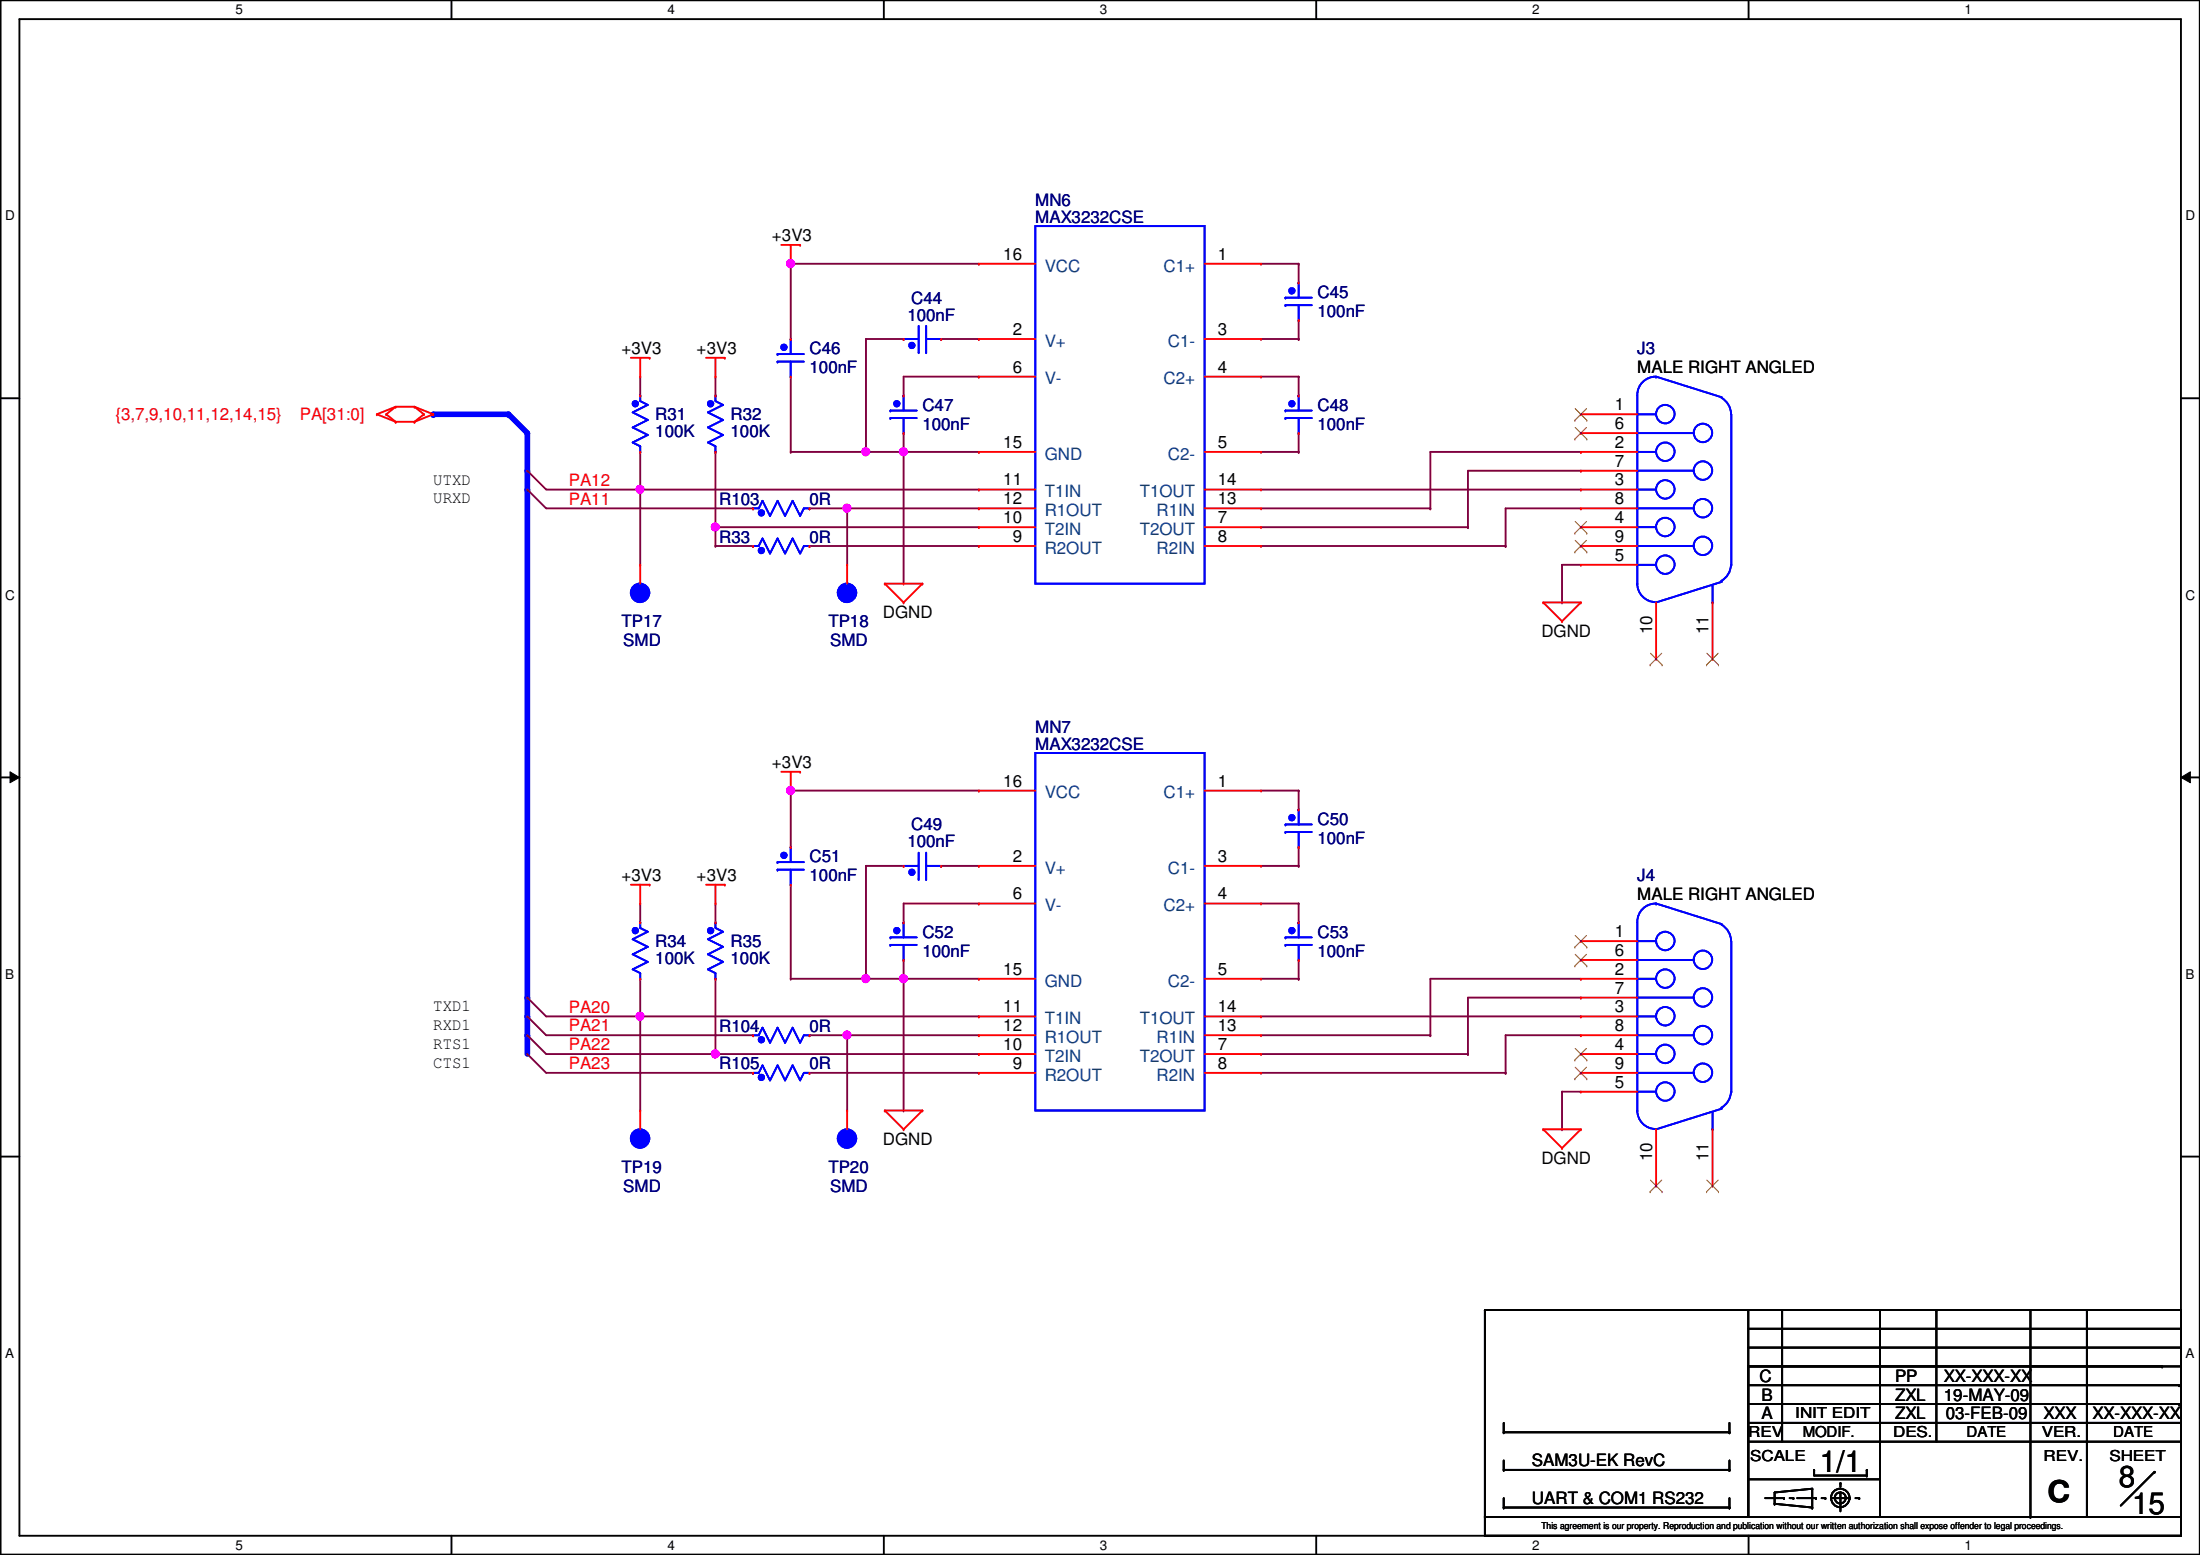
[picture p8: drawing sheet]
<svg xmlns="http://www.w3.org/2000/svg" width="297mm" height="210mm" viewBox="0 0 297 210" stroke-linecap="round" stroke-linejoin="round" font-family="sans-serif">
<path d="M.1 0h296.9v209.8h-296.9zM2.6 2.6h291.9v204.7h-291.9z" fill="none" stroke="#000" stroke-width=".25"/>
<g fill="#fff">
<path d="M31.8 .3h1v2h-1z"/>
<path d="M31.8 207.6h1v1.9h-1z"/>
</g>
<path d="M61 0v2.6M61 207.3v2.5" fill="none" stroke="#000" stroke-width=".25"/>
<g fill="#fff">
<path d="M90.1 .3h1v2h-1z"/>
<path d="M90.1 207.6h1v1.9h-1z"/>
</g>
<path d="M119.3 0v2.6M119.3 207.3v2.5" fill="none" stroke="#000" stroke-width=".25"/>
<g fill="#fff">
<path d="M148.5 .3h1v2h-1z"/>
<path d="M148.5 207.6h1v1.9h-1z"/>
</g>
<path d="M177.7 0v2.6M177.7 207.3v2.5" fill="none" stroke="#000" stroke-width=".25"/>
<g fill="#fff">
<path d="M206.9 .3h1v2h-1z"/>
<path d="M206.9 207.6h1v1.9h-1z"/>
</g>
<path d="M236.1 0v2.6M236.1 207.3v2.5" fill="none" stroke="#000" stroke-width=".25"/>
<g fill="#fff">
<path d="M265.3 .3h.9v2h-.9z"/>
<path d="M265.3 207.6h.9v1.9h-.9z"/>
<path d="M.7 28.2h1.3v1.9h-1.3z"/>
<path d="M295.1 28.2h1.3v1.9h-1.3z"/>
<path d="M.7 79.3h1.3v2h-1.3z"/>
<path d="M295.1 79.3h1.3v2h-1.3z"/>
</g>
<path d="M.1 53.8h2.5M294.5 53.8h2.5" fill="none" stroke="#000" stroke-width=".25"/>
<g fill="#fff">
<path d="M.7 130.5h1.2v2h-1.2z"/>
<path d="M295.1 130.5h1.2v2h-1.2z"/>
</g>
<path d="M.1 104.9h2.5M294.5 104.9h2.5" fill="none" stroke="#000" stroke-width=".25"/>
<path d="M1.4 104.2l1.2 .7-1.2 .8zM294.5 104.9l1.2-.7v1.5z" fill="#000"/>
<path d="M1.4 104.2l1.2 .7-1.2 .8zM294.5 104.9l1.2-.7v1.5z" fill="none" stroke="#000" stroke-width=".14"/>
<g fill="#fff">
<path d="M.7 181.7h1.2v2h-1.2z"/>
<path d="M295.1 181.7h1.2v2h-1.2z"/>
</g>
<path d="M.1 156.1h2.5M294.5 156.1h2.5" fill="none" stroke="#000" stroke-width=".25"/>
<path d="M73.7 142.3h22.9M96.6 142.3h.1" fill="none" stroke="#7f003f" stroke-width=".25"/>
<circle cx="96.6" cy="142.3" r=".49" fill="#f0f"/>
<circle cx="96.6" cy="142.3" r=".49" fill="none" stroke="#f0f" stroke-width=".25"/>
<g fill="none" stroke="#7f003f" stroke-width=".25">
<path d="M170.3 45.8h5M175.3 45.8h.1M175.3 53.4h.1M175.3 50.8v2.6M170.3 61h5M170.3 71.2h27.9M175.3 61h.1M198.2 71.2h.1M203.3 73.7h.1M203.3 68.6v5.1M106.8 114.3h.1M106.8 106.7v7.6"/>
<path d="M175.3 109.3h.1M175.3 106.7v2.6M73.7 139.7h28M101.7 139.7h.1M122 124.5h.1M122 122v2.5M170.3 144.8h33M203.3 144.8h.1"/>
</g>
<circle cx="106.7" cy="106.7" r=".49" fill="#f0f"/>
<circle cx="106.7" cy="106.7" r=".49" fill="none" stroke="#f0f" stroke-width=".25"/>
<path d="M73.7 66.1h12.7M86.4 66.1h.1" fill="none" stroke="#7f003f" stroke-width=".25"/>
<circle cx="86.4" cy="66.1" r=".49" fill="#f0f"/>
<circle cx="86.4" cy="66.1" r=".49" fill="none" stroke="#f0f" stroke-width=".25"/>
<path d="M170.3 106.7h5M175.3 106.7h.1M73.7 137.2h12.7M86.4 137.2h.1M170.3 137.2h43.1M193.1 132.1h20.3M203.3 139.7h10.1M213.4 137.2h.1M213.4 139.7h.1M213.4 132.1h.1" fill="none" stroke="#7f003f" stroke-width=".25"/>
<circle cx="86.4" cy="137.2" r=".49" fill="#f0f"/>
<circle cx="86.4" cy="137.2" r=".49" fill="none" stroke="#f0f" stroke-width=".25"/>
<path d="M106.8 35.6h25.4M132.2 35.6h.1M122 53.4h.1M122 50.8v2.6M170.3 66.1h43.1M198.2 71.2h.1M198.2 63.5v7.7M213.4 66.1h.1M193.1 139.7h.1M193.1 132.1v7.6" fill="none" stroke="#7f003f" stroke-width=".25"/>
<circle cx="106.7" cy="35.6" r=".49" fill="#f0f"/>
<circle cx="106.7" cy="35.6" r=".49" fill="none" stroke="#f0f" stroke-width=".25"/>
<g fill="none" stroke="#7f003f" stroke-width=".25">
<path d="M106.8 35.6v10.2M170.3 35.6h5M175.3 38.1h.1M175.3 35.6h.1M175.3 35.6v2.5M86.4 53.4h.1M86.4 50.8v2.6M96.6 53.4h.1M96.6 50.8v2.6M106.8 45.8h.1M122 50.8h10.2M132.2 50.8h.1"/>
<path d="M170.3 50.8h5M175.3 50.8h.1M175.3 45.8h.1M175.3 43.2v2.6M175.3 58.5v2.5M96.6 71.2h.1M96.6 73.7h5.1M96.6 61v10.2M96.6 71.2h35.6M101.7 73.7h.1M109.3 73.7h22.9M122 61h10.2"/>
<path d="M132.2 61h.1M132.2 73.7h.1M170.3 73.7h33M170.3 68.6h22.8M175.3 61h.1M193.1 68.6h.1M198.2 63.5h15.2M203.3 73.7h.1M203.3 68.6h10.1M213.4 63.5h.1M213.4 61h.1M213.4 68.6h.1"/>
<path d="M213.4 61h-20.3v7.6M106.8 106.7h25.4M106.8 119.4v12.7M132.2 106.7h.1M170.3 116.9h5M175.3 116.9h.1M175.3 114.3v2.6M106.8 132.1h.1M122 122h10.2M122 132.1h10.2M132.2 132.1h.1M132.2 122h.1"/>
<path d="M170.3 139.7h22.8M170.3 122h5M170.3 132.1h5M175.3 124.5h.1M175.3 132.1h.1M175.3 122h.1M175.3 122v2.5M175.3 129.6v2.5M193.1 139.7h.1M203.3 139.7v5.1M213.4 134.7h.1M213.4 134.7h-15.2v7.6"/>
<path d="M170.3 142.3h27.9M198.2 142.3h.1M203.3 144.8h.1"/>
</g>
<circle cx="96.6" cy="71.1" r=".49" fill="#f0f"/>
<circle cx="96.6" cy="71.1" r=".49" fill="none" stroke="#f0f" stroke-width=".25"/>
<g fill="none" stroke="#7f003f" stroke-width=".25">
<path d="M86.4 66.1h.1M86.4 61v5.1M86.4 66.1h45.8M96.6 73.7h.1M96.6 71.2v2.5M132.2 66.1h.1M86.4 124.5h.1M86.4 137.2h.1M86.4 122v2.5M86.4 132.1v5.1M86.4 137.2h45.8M96.6 124.5h.1"/>
<path d="M96.6 122v2.5M96.6 132.1v10.2M132.2 137.2h.1M96.6 142.3h.1M96.6 142.3h35.6M132.2 142.3h.1"/>
</g>
<path d="M71.2 139.7v2.6" fill="none" stroke="#00f" stroke-width=".76"/>
<circle cx="71.2" cy="139.7" r=".38" fill="#00f"/>
<path d="M68.7 55.9l2.5 2.6" fill="none" stroke="#00f" stroke-width=".76"/>
<circle cx="68.7" cy="55.9" r=".38" fill="#00f"/>
<path d="M58.5 55.9h10.2" fill="none" stroke="#00f" stroke-width=".76"/>
<circle cx="58.5" cy="55.9" r=".38" fill="#00f"/>
<path d="M71.2 137.2v2.5" fill="none" stroke="#00f" stroke-width=".76"/>
<circle cx="71.2" cy="137.2" r=".38" fill="#00f"/>
<path d="M71.2 134.7v2.5" fill="none" stroke="#00f" stroke-width=".76"/>
<circle cx="71.2" cy="134.7" r=".38" fill="#00f"/>
<path d="M71.2 66.1v68.6" fill="none" stroke="#00f" stroke-width=".76"/>
<circle cx="71.2" cy="66.1" r=".38" fill="#00f"/>
<path d="M71.2 63.5v2.6" fill="none" stroke="#00f" stroke-width=".76"/>
<circle cx="71.2" cy="63.5" r=".38" fill="#00f"/>
<path d="M71.2 58.5v5" fill="none" stroke="#00f" stroke-width=".76"/>
<circle cx="71.2" cy="58.5" r=".38" fill="#00f"/>
<path d="M116.9 45.8h.1M116.9 45.8h5.1M127.1 45.8h5.1M132.2 45.8h.1M86.4 66.1h.1M86.4 66.1v10.1M109.3 68.6h5.1M114.4 68.6h.1M127.1 116.9h5.1M132.2 116.9h.1M86.4 137.2h.1M86.4 137.2v12.7" fill="none" stroke="#7f003f" stroke-width=".25"/>
<circle cx="114.4" cy="68.6" r=".49" fill="#f0f"/>
<circle cx="114.4" cy="68.6" r=".49" fill="none" stroke="#f0f" stroke-width=".25"/>
<path d="M73.7 68.6h28M101.7 68.6h.1M109.3 139.7h5.1M114.4 139.7h.1" fill="none" stroke="#7f003f" stroke-width=".25"/>
<circle cx="114.4" cy="139.7" r=".49" fill="#f0f"/>
<circle cx="114.4" cy="139.7" r=".49" fill="none" stroke="#f0f" stroke-width=".25"/>
<g fill="none" stroke="#7f003f" stroke-width=".25">
<path d="M116.9 45.8v15.2M114.4 68.6h.1M114.4 68.6v7.6M114.4 68.6h17.8M116.9 61h.1M116.9 61h5.1M122 61h.1M122 78.8h.1M122 61v17.8M132.2 68.6h.1M116.9 116.9v15.2M114.4 139.7h.1"/>
<path d="M114.4 139.7v10.2M114.4 139.7h17.8M116.9 132.1h.1M132.2 139.7h.1M73.7 144.8h28M101.7 144.8h.1M109.3 144.8h22.9M132.2 144.8h.1"/>
</g>
<circle cx="116.9" cy="61" r=".49" fill="#f0f"/>
<circle cx="116.9" cy="61" r=".49" fill="none" stroke="#f0f" stroke-width=".25"/>
<path d="M122 58.5v2.5M122 61h.1" fill="none" stroke="#7f003f" stroke-width=".25"/>
<circle cx="122" cy="61" r=".49" fill="#f0f"/>
<circle cx="122" cy="61" r=".49" fill="none" stroke="#f0f" stroke-width=".25"/>
<path d="M106.8 61h10.1M116.9 61h.1M106.8 132.1h10.1M116.9 132.1h.1" fill="none" stroke="#7f003f" stroke-width=".25"/>
<circle cx="116.9" cy="132.1" r=".49" fill="#f0f"/>
<circle cx="116.9" cy="132.1" r=".49" fill="none" stroke="#f0f" stroke-width=".25"/>
<path d="M116.9 116.9h.1M116.9 116.9h5.1M122 132.1v17.8M122 149.9h.1" fill="none" stroke="#7f003f" stroke-width=".25"/>
<circle cx="122" cy="132.1" r=".49" fill="#f0f"/>
<circle cx="122" cy="132.1" r=".49" fill="none" stroke="#f0f" stroke-width=".25"/>
<g fill="none" stroke="#7f003f" stroke-width=".25">
<path d="M106.8 50.8v10.2M71.2 66.1h.1M71.2 63.5h.1M71.2 66.1l2.5 2.5M71.2 63.5l2.5 2.6M106.8 61h.1M210.9 76.2h.1M210.9 76.2h2.5M210.9 76.2v5.1M210.9 81.3h.1M71.2 139.7h.1M71.2 137.2h.1"/>
<path d="M71.2 134.7h.1M71.2 139.7l2.5 2.6M71.2 137.2l2.5 2.5M71.2 134.7l2.5 2.5M116.9 132.1h5.1M122 132.1h.1M122 129.6v2.5M71.2 142.3h.1M71.2 142.3l2.5 2.5M210.9 147.4h.1M210.9 152.4h.1M210.9 147.4v5"/>
<path d="M210.9 147.4h2.5"/>
</g>
<g fill="none" stroke="#f00" stroke-width=".25">
<path d="M105.5 33.1h2.5M106.8 35.6h.1M106.8 33.1v2.5M108 33.1h.1M50.9 55.9h.1M50.9 55.9l2.5 1M52.2 55.9h.1M52.2 55.9l1.2 1M53.4 56.9h.1M53.4 54.9h.1M53.4 56.9h2.6M53.4 54.9h2.6"/>
<path d="M53.4 54.9l-2.5 1M53.4 54.9l-1.2 1M56 54.9h.1M56 56.9h.1M56 54.9l2.5 1M56 54.9l1.2 1M57.2 55.9h.1M57.2 55.9l-1.2 1M58.5 55.9h.1M58.5 55.9l-2.5 1M85.2 48.3h2.5M86.4 50.8h.1"/>
<path d="M86.4 48.3v2.5M87.7 48.3h.1M95.3 48.3h2.6M96.6 50.8h.1M96.6 48.3v2.5M97.9 48.3h.1M213.4 55.9h.1M213.4 58.5h.1M213.4 55.9h7.7M213.4 58.5h7.7M119.5 78.8h.1M119.5 78.8h5"/>
<path d="M119.5 78.8l2.5 2.5M124.5 78.8h.1M124.5 78.8l-2.5 2.5M213.4 76.2h.1M213.4 71.2h.1M213.4 66.1h.1M213.4 61h.1M213.4 73.7h.1M213.4 68.6h.1M213.4 63.5h.1M213.4 76.2h7.7M213.4 71.2h7.7"/>
<path d="M213.4 66.1h7.7M213.4 61h7.7M213.4 73.7h7.7M213.4 68.6h7.7M213.4 63.5h7.7M122 81.3h.1M208.4 81.3h.1M208.4 81.3h5M208.4 81.3l2.5 2.6M210.9 83.9h.1M213.4 81.3h.1M213.4 81.3l-2.5 2.6"/>
<path d="M223.6 88.9h.1M223.6 81.3v7.6M231.2 88.9h.1M231.2 81.3v7.6M85.2 119.4h2.5M86.4 119.4v2.6M87.7 119.4h.1M95.3 119.4h2.6M96.6 119.4v2.6M97.9 119.4h.1M105.5 104.2h2.5M106.8 106.7h.1"/>
<path d="M106.8 104.2v2.5M108 104.2h.1M86.4 122h.1M96.6 122h.1M119.5 149.9h.1M119.5 149.9h5M119.5 149.9l2.5 2.5M122 152.4h.1M124.5 149.9h.1M124.5 149.9l-2.5 2.5M208.4 152.4h.1M208.4 152.4h5"/>
<path d="M208.4 152.4l2.5 2.6M210.9 155h.1M213.4 152.4h.1M213.4 152.4l-2.5 2.6"/>
</g>
<g fill="none" stroke="#000" stroke-width=".25">
<path d="M200.5 176.8h.1M200.5 176.8h35.5M200.5 176.8v28M236 176.8h58.5v28h-58.5zM236 179.4h58.5M240.6 176.8h.1M240.6 176.8v17.8M253.8 176.8h.1M253.8 176.8v28M261.4 176.8h.1M261.4 176.8v17.8M274.1 176.8v28"/>
<path d="M281.8 176.8h.1M281.8 176.8v28M294.5 179.4h.1M203 198.4h.1M203 193.3h.1M203 192.1v1.2M203 197.1v1.3M203 198.4h30.5M203 193.3h30.5M233.5 198.4h.1M233.5 193.3h.1M233.5 192.1v1.2"/>
<path d="M233.5 197.1v1.3M236 184.4h58.5v20.4h-58.5zM236 189.5h58.2M236 187h58.2M236 184.4h55.9M236 181.9h58.5M236 194.6h58.5M236 199.7h17.8M236 192.1h58.5M244.9 198.4h.1M244.9 198.4v.8h7.1M252 199.2h.1"/>
<path d="M252 198.4h.1M252 198.4v.8M253.8 199.7h.1M290.9 198.7h.1M290.9 198.7l-4.6 4.5M291.9 184.4h.1M294.2 189.5h.1M294.2 187h.1M294.5 181.9h.1M294.5 194.6h.1M294.5 192.1h.1M200.5 204.8h94v2.5h-94z"/>
<path d="M200.5 204.8h.1M203 203.5h.1M203 203.5h30.5M203 202.2v1.3M233.5 203.5h.1M233.5 202.2v1.3M238.3 202.2h2.6M239.6 203h.1M239.6 203l5.1 .5M240.9 202.2h.1M241.6 202.2h.5M242.1 202.2h.1"/>
<path d="M242.7 202.2h2.5M244.7 201h.1M244.7 203.5h.1M244.7 201l-5.1 .5v1.5M244.7 201v2.5M245.2 202.2h.1M246 202.2h.5M246.5 202.2h.1M247.2 202.2h2.6M248.5 200.2h.1M248.5 201.5h.1M248.5 200.2v.5"/>
<path d="M248.5 201.5v2.5M249.8 202.2h.1M250.5 202.2h.5M251 202.2h.1M274.1 204.8h.1"/>
<circle cx="248.5" cy="202.2" r=".75"/>
<circle cx="248.5" cy="202.2" r="1.25"/>
</g>
<g fill="none" stroke="#00f" stroke-width=".25">
<path d="M96.6 53.4h.1M96.6 53.4v.7l1 .6-2 1 2 1-2 1 2 1-2 1 1 .5v.8M221.1 58.5h.1M221.1 55.9h.1M221.1 58.5h7.6M221.1 55.9h2.5M223.6 50.8h.1M223.6 50.8a2.48 2.48 0 0 0-2.5 2.6v25.4M223.6 50.8l8.9 2.8M232.4 53.7a2.56 2.56 0 0 1 1.3 2.2M233.8 55.9v20.3M96.6 61h.1"/>
<path d="M221.1 78.8a2.5 2.5 0 0 0 2.5 2.5M221.1 63.5h.1M221.1 68.6h.1M221.1 73.7h.1M221.1 61h.1M221.1 66.1h.1M221.1 71.2h.1M221.1 76.2h.1M221.1 78.8h.1M221.1 63.5h7.6M221.1 68.6h7.6M221.1 73.7h7.6"/>
<path d="M221.1 61h2.5M221.1 66.1h2.5M221.1 71.2h2.5M221.1 76.2h2.5M231.2 79v2.3M232.5 78.5l-8.9 2.8M233.7 76.2a2.57 2.57 0 0 1-1.3 2.2M233.8 76.2h.1M223.6 81.3h.1M231.2 81.3h.1"/>
<circle cx="224.8" cy="55.9" r="1.25"/>
<circle cx="229.9" cy="58.4" r="1.25"/>
<circle cx="224.8" cy="71.1" r="1.25"/>
<circle cx="224.8" cy="61" r="1.25"/>
<circle cx="224.8" cy="66.1" r="1.25"/>
<circle cx="224.8" cy="76.2" r="1.25"/>
<circle cx="229.9" cy="73.7" r="1.25"/>
<circle cx="229.9" cy="63.5" r="1.25"/>
<circle cx="229.9" cy="68.6" r="1.25"/>
</g>
<g fill="none" stroke="#7f3f00" stroke-width=".14">
<path d="M212.6 56.7h.1M212.6 59.3h.1M212.7 55.2l1.5 1.5M212.7 57.7l1.5 1.6M214.2 55.2l-1.6 1.5M214.2 57.7l-1.6 1.6M214.2 56.7h.1M214.2 59.3h.1M212.6 72h.1M212.6 74.5h.1M212.7 70.4l1.5 1.6M212.7 72.9l1.5 1.6"/>
<path d="M214.2 70.4l-1.6 1.6M214.2 72.9l-1.6 1.6M214.2 72h.1M214.2 74.5h.1M222.8 89.7h.1M222.8 88.2l1.6 1.5M224.4 88.2l-1.6 1.5M224.4 89.7h.1M230.4 89.7h.1M230.5 88.2l1.5 1.5M232 88.2l-1.6 1.5M232 89.7h.1"/>
</g>
<circle cx="95.9" cy="54.5" r=".37" fill="#00f"/>
<g fill="none" stroke="#00f" stroke-width=".25">
<path d="M96.6 53.4h.1M96.6 53.4v.7l1 .6-2 1 2 1-2 1 2 1-2 1 1 .5v.8M96.6 61h.1"/>
<circle cx="95.9" cy="54.5" r=".37"/>
</g>
<circle cx="95.9" cy="54.5" r=".37" fill="#00f"/>
<g fill="none" stroke="#00f" stroke-width=".25">
<path d="M86.4 53.4h.1M86.4 53.4v.7l1.1 .6-2.1 1 2.1 1-2.1 1 2.1 1-2.1 1 1 .5v.8M86.4 61h.1"/>
<circle cx="95.9" cy="54.5" r=".37"/>
</g>
<path d="M96.6 53.4h.1M96.6 61h.1" fill="none" stroke="#f00" stroke-width=".25"/>
<circle cx="85.8" cy="54.5" r=".37" fill="#00f"/>
<g fill="none" stroke="#00f" stroke-width=".25">
<path d="M86.4 53.4h.1M86.4 53.4v.7l1.1 .6-2.1 1 2.1 1-2.1 1 2.1 1-2.1 1 1 .5v.8M86.4 61h.1"/>
<circle cx="85.8" cy="54.5" r=".37"/>
</g>
<circle cx="85.8" cy="54.5" r=".37" fill="#00f"/>
<g fill="none" stroke="#00f" stroke-width=".25">
<path d="M173.6 56.4h.1M173.6 55.4h.1M173.6 56.4h3.5M173.6 55.4h3.5M175.3 53.4h.1M175.3 58.5h.1M175.3 53.4v2M175.3 56.4v2.1"/>
<circle cx="85.8" cy="54.5" r=".37"/>
</g>
<path d="M86.4 53.4h.1M86.4 61h.1" fill="none" stroke="#f00" stroke-width=".25"/>
<circle cx="174.4" cy="54.5" r=".37" fill="#00f"/>
<g fill="none" stroke="#00f" stroke-width=".25">
<path d="M173.6 56.4h.1M173.6 55.4h.1M173.6 56.4h3.5M173.6 55.4h3.5M175.3 53.4h.1M175.3 58.5h.1M175.3 53.4v2M175.3 56.4v2.1"/>
<circle cx="174.4" cy="54.5" r=".37"/>
</g>
<circle cx="174.4" cy="54.5" r=".37" fill="#00f"/>
<g fill="none" stroke="#00f" stroke-width=".25">
<path d="M122 45.8h.1M122 45.8h2M124 47.5h.1M124 44v3.5M125 47.5h.1M125 44v3.5M125 45.8h2.1M127.1 45.8h.1"/>
<circle cx="174.4" cy="54.5" r=".37"/>
</g>
<path d="M175.3 53.4h.1M175.3 58.5h.1" fill="none" stroke="#f00" stroke-width=".25"/>
<circle cx="123.1" cy="46.6" r=".37" fill="#00f"/>
<g fill="none" stroke="#00f" stroke-width=".25">
<path d="M122 45.8h.1M122 45.8h2M124 47.5h.1M124 44v3.5M125 47.5h.1M125 44v3.5M125 45.8h2.1M127.1 45.8h.1"/>
<circle cx="123.1" cy="46.6" r=".37"/>
</g>
<circle cx="123.1" cy="46.6" r=".37" fill="#00f"/>
<g fill="none" stroke="#00f" stroke-width=".25">
<path d="M175.3 38.1h.1M175.3 38.1v2.1M173.6 41.2h.1M173.6 40.2h.1M173.6 41.2h3.5M173.6 40.2h3.5M175.3 43.2h.1M175.3 41.2v2"/>
<circle cx="123.1" cy="46.6" r=".37"/>
</g>
<path d="M122 45.8h.1M127.1 45.8h.1" fill="none" stroke="#f00" stroke-width=".25"/>
<circle cx="174.4" cy="39.3" r=".37" fill="#00f"/>
<g fill="none" stroke="#00f" stroke-width=".25">
<path d="M175.3 38.1h.1M175.3 38.1v2.1M173.6 41.2h.1M173.6 40.2h.1M173.6 41.2h3.5M173.6 40.2h3.5M175.3 43.2h.1M175.3 41.2v2"/>
<circle cx="174.4" cy="39.3" r=".37"/>
</g>
<circle cx="174.4" cy="39.3" r=".37" fill="#00f"/>
<g fill="none" stroke="#00f" stroke-width=".25">
<path d="M101.7 68.6h.1M101.7 68.6h.7l.6-1 1 2 1-2 1 2 1-2 1 2 .5-1h.8M109.3 68.6h.1"/>
<circle cx="174.4" cy="39.3" r=".37"/>
</g>
<path d="M175.3 38.1h.1M175.3 43.2h.1" fill="none" stroke="#f00" stroke-width=".25"/>
<circle cx="102.8" cy="69.2" r=".37" fill="#00f"/>
<g fill="none" stroke="#00f" stroke-width=".25">
<path d="M101.7 68.6h.1M101.7 68.6h.7l.6-1 1 2 1-2 1 2 1-2 1 2 .5-1h.8M109.3 68.6h.1"/>
<circle cx="102.8" cy="69.2" r=".37"/>
</g>
<circle cx="102.8" cy="69.2" r=".37" fill="#00f"/>
<g fill="none" stroke="#00f" stroke-width=".25">
<path d="M120.2 127.6h.1M120.2 126.5h.1M120.2 127.6h3.6M120.2 126.5h3.6M122 124.5h.1M122 129.6h.1M122 124.5v2M122 127.6v2"/>
<circle cx="102.8" cy="69.2" r=".37"/>
</g>
<path d="M101.7 68.6h.1M109.3 68.6h.1" fill="none" stroke="#f00" stroke-width=".25"/>
<circle cx="121.1" cy="125.6" r=".37" fill="#00f"/>
<g fill="none" stroke="#00f" stroke-width=".25">
<path d="M120.2 127.6h.1M120.2 126.5h.1M120.2 127.6h3.6M120.2 126.5h3.6M122 124.5h.1M122 129.6h.1M122 124.5v2M122 127.6v2"/>
<circle cx="121.1" cy="125.6" r=".37"/>
</g>
<circle cx="121.1" cy="125.6" r=".37" fill="#00f"/>
<circle cx="121.1" cy="125.6" r=".37" fill="none" stroke="#00f" stroke-width=".25"/>
<path d="M122 124.5h.1M122 129.6h.1" fill="none" stroke="#f00" stroke-width=".25"/>
<circle cx="114.4" cy="80" r="1.25" fill="#00f"/>
<circle cx="114.4" cy="80" r="1.25" fill="none" stroke="#00f" stroke-width=".25"/>
<circle cx="114.4" cy="80" r="1.25" fill="#00f"/>
<g fill="none" stroke="#00f" stroke-width=".25">
<path d="M139.8 101.6h22.8v48.3h-22.8zM173.6 112.3h.1M173.6 111.3h.1M173.6 112.3h3.5M173.6 111.3h3.5M175.3 109.3h.1M175.3 114.3h.1M175.3 109.3v2M175.3 112.3v2"/>
<circle cx="114.4" cy="80" r="1.25"/>
</g>
<g fill="none" stroke="#f00" stroke-width=".25">
<path d="M114.4 76.2h.1M114.4 76.2v2.6M132.2 116.9h.1M132.2 106.7h.1M132.2 116.9h7.6M132.2 106.7h7.6M162.6 116.9h7.7M162.6 106.7h7.7M170.3 106.7h.1M170.3 116.9h.1M132.2 137.2h.1M132.2 139.7h.1"/>
<path d="M132.2 122h.1M132.2 132.1h.1M132.2 137.2h7.6M132.2 139.7h7.6M132.2 122h7.6M132.2 132.1h7.6M162.6 137.2h7.7M162.6 139.7h7.7M162.6 122h7.7M162.6 132.1h7.7M170.3 137.2h.1M170.3 139.7h.1"/>
<path d="M170.3 122h.1M170.3 132.1h.1M132.2 142.3h.1M132.2 144.8h.1M132.2 142.3h7.6M132.2 144.8h7.6M162.6 142.3h7.7M162.6 144.8h7.7M170.3 142.3h.1M170.3 144.8h.1"/>
</g>
<circle cx="174.4" cy="110.4" r=".37" fill="#00f"/>
<g fill="none" stroke="#00f" stroke-width=".25">
<path d="M173.6 112.3h.1M173.6 111.3h.1M173.6 112.3h3.5M173.6 111.3h3.5M175.3 109.3h.1M175.3 114.3h.1M175.3 109.3v2M175.3 112.3v2"/>
<circle cx="174.4" cy="110.4" r=".37"/>
</g>
<circle cx="174.4" cy="110.4" r=".37" fill="#00f"/>
<circle cx="174.4" cy="110.4" r=".37" fill="none" stroke="#00f" stroke-width=".25"/>
<path d="M175.3 109.3h.1M175.3 114.3h.1" fill="none" stroke="#f00" stroke-width=".25"/>
<circle cx="86.4" cy="153.7" r="1.25" fill="#00f"/>
<circle cx="86.4" cy="153.7" r="1.25" fill="none" stroke="#00f" stroke-width=".25"/>
<circle cx="86.4" cy="153.7" r="1.25" fill="#00f"/>
<g fill="none" stroke="#00f" stroke-width=".25">
<path d="M86.4 132.1h.1M86.4 124.5h.1M86.4 124.5v.8l1.1 .5-2.1 1 2.1 1-2.1 1 2.1 1-2.1 1.1 1 .5v.7"/>
<circle cx="86.4" cy="153.7" r="1.25"/>
</g>
<path d="M86.4 149.9h.1M86.4 149.9v2.5" fill="none" stroke="#f00" stroke-width=".25"/>
<circle cx="85.8" cy="125.6" r=".37" fill="#00f"/>
<g fill="none" stroke="#00f" stroke-width=".25">
<path d="M86.4 132.1h.1M86.4 124.5h.1M86.4 124.5v.8l1.1 .5-2.1 1 2.1 1-2.1 1 2.1 1-2.1 1.1 1 .5v.7"/>
<circle cx="85.8" cy="125.6" r=".37"/>
</g>
<circle cx="85.8" cy="125.6" r=".37" fill="#00f"/>
<g fill="none" stroke="#00f" stroke-width=".25">
<path d="M105 48.8h.1M105 47.8h.1M105 48.8h3.5M105 47.8h3.5M106.8 45.8h.1M106.8 50.8h.1M106.8 45.8v2M106.8 48.8v2"/>
<circle cx="85.8" cy="125.6" r=".37"/>
</g>
<path d="M86.4 124.5h.1M86.4 132.1h.1" fill="none" stroke="#f00" stroke-width=".25"/>
<circle cx="105.8" cy="46.9" r=".37" fill="#00f"/>
<g fill="none" stroke="#00f" stroke-width=".25">
<path d="M105 48.8h.1M105 47.8h.1M105 48.8h3.5M105 47.8h3.5M106.8 45.8h.1M106.8 50.8h.1M106.8 45.8v2M106.8 48.8v2"/>
<circle cx="105.8" cy="46.9" r=".37"/>
</g>
<circle cx="105.8" cy="46.9" r=".37" fill="#00f"/>
<g fill="none" stroke="#00f" stroke-width=".25">
<path d="M120.2 56.4h.1M120.2 55.4h.1M120.2 56.4h3.6M120.2 55.4h3.6M122 53.4h.1M122 58.5h.1M122 53.4v2M122 56.4v2.1"/>
<circle cx="105.8" cy="46.9" r=".37"/>
</g>
<path d="M106.8 45.8h.1M106.8 50.8h.1" fill="none" stroke="#f00" stroke-width=".25"/>
<circle cx="121.1" cy="54.5" r=".37" fill="#00f"/>
<g fill="none" stroke="#00f" stroke-width=".25">
<path d="M120.2 56.4h.1M120.2 55.4h.1M120.2 56.4h3.6M120.2 55.4h3.6M122 53.4h.1M122 58.5h.1M122 53.4v2M122 56.4v2.1"/>
<circle cx="121.1" cy="54.5" r=".37"/>
</g>
<circle cx="121.1" cy="54.5" r=".37" fill="#00f"/>
<g fill="none" stroke="#00f" stroke-width=".25">
<path d="M101.7 144.8h.1M101.7 144.8h.7l.6-1 1 2 1-2 1 2 1-2 1 2 .5-1h.8M109.3 144.8h.1"/>
<circle cx="121.1" cy="54.5" r=".37"/>
</g>
<path d="M122 53.4h.1M122 58.5h.1" fill="none" stroke="#f00" stroke-width=".25"/>
<circle cx="102.8" cy="145.4" r=".37" fill="#00f"/>
<g fill="none" stroke="#00f" stroke-width=".25">
<path d="M101.7 144.8h.1M101.7 144.8h.7l.6-1 1 2 1-2 1 2 1-2 1 2 .5-1h.8M109.3 144.8h.1"/>
<circle cx="102.8" cy="145.4" r=".37"/>
</g>
<circle cx="102.8" cy="145.4" r=".37" fill="#00f"/>
<circle cx="102.8" cy="145.4" r=".37" fill="none" stroke="#00f" stroke-width=".25"/>
<path d="M101.7 144.8h.1M109.3 144.8h.1" fill="none" stroke="#f00" stroke-width=".25"/>
<circle cx="114.4" cy="153.7" r="1.25" fill="#00f"/>
<circle cx="114.4" cy="153.7" r="1.25" fill="none" stroke="#00f" stroke-width=".25"/>
<circle cx="114.4" cy="153.7" r="1.25" fill="#00f"/>
<g fill="none" stroke="#00f" stroke-width=".25">
<path d="M105 117.4h.1M105 116.4h.1M105 117.4h3.5M105 116.4h3.5M106.8 114.3h.1M106.8 119.4h.1M106.8 114.3v2.1M106.8 117.4v2"/>
<circle cx="114.4" cy="153.7" r="1.25"/>
</g>
<path d="M114.4 149.9h.1M114.4 149.9v2.5" fill="none" stroke="#f00" stroke-width=".25"/>
<circle cx="105.8" cy="115.5" r=".37" fill="#00f"/>
<g fill="none" stroke="#00f" stroke-width=".25">
<path d="M105 117.4h.1M105 116.4h.1M105 117.4h3.5M105 116.4h3.5M106.8 114.3h.1M106.8 119.4h.1M106.8 114.3v2.1M106.8 117.4v2"/>
<circle cx="105.8" cy="115.5" r=".37"/>
</g>
<circle cx="105.8" cy="115.5" r=".37" fill="#00f"/>
<g fill="none" stroke="#00f" stroke-width=".25">
<path d="M173.6 127.6h.1M173.6 126.5h.1M173.6 127.6h3.5M173.6 126.5h3.5M175.3 124.5h.1M175.3 129.6h.1M175.3 124.5v2M175.3 127.6v2"/>
<circle cx="105.8" cy="115.5" r=".37"/>
</g>
<path d="M106.8 114.3h.1M106.8 119.4h.1" fill="none" stroke="#f00" stroke-width=".25"/>
<circle cx="174.4" cy="125.6" r=".37" fill="#00f"/>
<g fill="none" stroke="#00f" stroke-width=".25">
<path d="M173.6 127.6h.1M173.6 126.5h.1M173.6 127.6h3.5M173.6 126.5h3.5M175.3 124.5h.1M175.3 129.6h.1M175.3 124.5v2M175.3 127.6v2"/>
<circle cx="174.4" cy="125.6" r=".37"/>
</g>
<circle cx="174.4" cy="125.6" r=".37" fill="#00f"/>
<g fill="none" stroke="#00f" stroke-width=".25">
<path d="M101.7 73.7h.1M101.7 73.7h.7l.6-1 1 2 1-2 1 2 1-2 1 2 .5-1h.8M109.3 73.7h.1"/>
<circle cx="174.4" cy="125.6" r=".37"/>
</g>
<path d="M175.3 124.5h.1M175.3 129.6h.1" fill="none" stroke="#f00" stroke-width=".25"/>
<circle cx="102.8" cy="74.3" r=".37" fill="#00f"/>
<g fill="none" stroke="#00f" stroke-width=".25">
<path d="M101.7 73.7h.1M101.7 73.7h.7l.6-1 1 2 1-2 1 2 1-2 1 2 .5-1h.8M109.3 73.7h.1"/>
<circle cx="102.8" cy="74.3" r=".37"/>
</g>
<circle cx="102.8" cy="74.3" r=".37" fill="#00f"/>
<g fill="none" stroke="#00f" stroke-width=".25">
<path d="M96.6 132.1h.1M96.6 124.5h.1M96.6 124.5v.8l1 .5-2 1 2 1-2 1 2 1-2 1.1 1 .5v.7"/>
<circle cx="102.8" cy="74.3" r=".37"/>
</g>
<path d="M101.7 73.7h.1M109.3 73.7h.1" fill="none" stroke="#f00" stroke-width=".25"/>
<circle cx="95.9" cy="125.6" r=".37" fill="#00f"/>
<g fill="none" stroke="#00f" stroke-width=".25">
<path d="M96.6 132.1h.1M96.6 124.5h.1M96.6 124.5v.8l1 .5-2 1 2 1-2 1 2 1-2 1.1 1 .5v.7"/>
<circle cx="95.9" cy="125.6" r=".37"/>
</g>
<circle cx="95.9" cy="125.6" r=".37" fill="#00f"/>
<g fill="none" stroke="#00f" stroke-width=".25">
<path d="M122 116.9h.1M122 116.9h2M124 118.7h.1M124 115.1v3.6M125 118.7h.1M125 115.1v3.6M125 116.9h2.1M127.1 116.9h.1M221.1 129.6h.1M221.1 134.7h.1M221.1 139.7h.1M221.1 127h.1"/>
<path d="M221.1 132.1h.1M221.1 137.2h.1M221.1 129.6h7.6M221.1 134.7h7.6M221.1 139.7h7.6M221.1 127h2.5M221.1 132.1h2.5M221.1 137.2h2.5M223.6 122h.1M223.6 122a2.48 2.48 0 0 0-2.5 2.5v25.4M223.6 122l8.9 2.8M232.4 124.8a2.56 2.56 0 0 1 1.3 2.2"/>
<path d="M233.8 127v20.4M221.1 149.9a2.5 2.5 0 0 0 2.5 2.5M221.1 144.8h.1M221.1 142.3h.1M221.1 147.4h.1M221.1 149.9h.1M221.1 144.8h7.6M221.1 142.3h2.5M221.1 147.4h2.5M223.6 152.4h.1M231.2 152.4h.1M231.2 150.2v2.2"/>
<path d="M232.5 149.6l-8.9 2.8M233.7 147.4a2.57 2.57 0 0 1-1.3 2.1M233.8 147.4h.1"/>
<circle cx="95.9" cy="125.6" r=".37"/>
<circle cx="224.8" cy="132.1" r="1.25"/>
<circle cx="224.8" cy="127" r="1.25"/>
<circle cx="224.8" cy="137.2" r="1.25"/>
<circle cx="229.9" cy="129.6" r="1.25"/>
<circle cx="229.9" cy="134.6" r="1.25"/>
<circle cx="229.9" cy="139.7" r="1.25"/>
<circle cx="224.8" cy="147.3" r="1.25"/>
<circle cx="224.8" cy="142.3" r="1.25"/>
<circle cx="229.9" cy="144.8" r="1.25"/>
</g>
<g fill="none" stroke="#f00" stroke-width=".25">
<path d="M96.6 124.5h.1M96.6 132.1h.1M213.4 137.2h.1M213.4 132.1h.1M213.4 127h.1M213.4 139.7h.1M213.4 134.7h.1M213.4 129.6h.1M213.4 137.2h7.7M213.4 132.1h7.7M213.4 127h7.7M213.4 139.7h7.7"/>
<path d="M213.4 134.7h7.7M213.4 129.6h7.7M213.4 147.4h.1M213.4 142.3h.1M213.4 144.8h.1M213.4 147.4h7.7M213.4 142.3h7.7M213.4 144.8h7.7M223.6 152.4v7.7M231.2 152.4v7.7M223.6 160.1h.1M231.2 160.1h.1"/>
</g>
<g fill="none" stroke="#7f3f00" stroke-width=".14">
<path d="M212.6 127.8h.1M212.6 130.4h.1M212.7 126.3l1.5 1.5M212.7 128.8l1.5 1.6M214.2 126.3l-1.6 1.5M214.2 128.8l-1.6 1.6M214.2 127.8h.1M214.2 130.4h.1M212.6 143.1h.1M212.6 145.6h.1M212.7 141.5l1.5 1.6M212.7 144.1l1.5 1.5"/>
<path d="M214.2 141.5l-1.6 1.6M214.2 144.1l-1.6 1.5M214.2 143.1h.1M214.2 145.6h.1M222.8 159.3l1.6 1.6M224.4 159.3l-1.6 1.6M230.5 159.3l1.5 1.6M232 159.3l-1.6 1.6M222.8 160.9h.1M224.4 160.9h.1M230.4 160.9h.1M232 160.9h.1"/>
</g>
<circle cx="123.1" cy="117.7" r=".37" fill="#00f"/>
<g fill="none" stroke="#00f" stroke-width=".25">
<path d="M122 116.9h.1M122 116.9h2M124 118.7h.1M124 115.1v3.6M125 118.7h.1M125 115.1v3.6M125 116.9h2.1M127.1 116.9h.1"/>
<circle cx="123.1" cy="117.7" r=".37"/>
</g>
<circle cx="123.1" cy="117.7" r=".37" fill="#00f"/>
<g fill="none" stroke="#00f" stroke-width=".25">
<path d="M101.7 139.7h.1M101.7 139.7h.7l.6-1 1 2.1 1-2.1 1 2.1 1-2.1 1 2.1 .5-1.1h.8M109.3 139.7h.1"/>
<circle cx="123.1" cy="117.7" r=".37"/>
</g>
<path d="M122 116.9h.1M127.1 116.9h.1" fill="none" stroke="#f00" stroke-width=".25"/>
<circle cx="102.8" cy="140.4" r=".37" fill="#00f"/>
<g fill="none" stroke="#00f" stroke-width=".25">
<path d="M101.7 139.7h.1M101.7 139.7h.7l.6-1 1 2.1 1-2.1 1 2.1 1-2.1 1 2.1 .5-1.1h.8M109.3 139.7h.1"/>
<circle cx="102.8" cy="140.4" r=".37"/>
</g>
<circle cx="102.8" cy="140.4" r=".37" fill="#00f"/>
<g fill="none" stroke="#00f" stroke-width=".25">
<path d="M139.8 30.5h22.8v48.3h-22.8z"/>
<circle cx="102.8" cy="140.4" r=".37"/>
</g>
<g fill="none" stroke="#f00" stroke-width=".25">
<path d="M132.2 35.6h.1M132.2 35.6h7.6M162.6 35.6h7.7M170.3 35.6h.1M132.2 45.8h.1M132.2 50.8h.1M132.2 45.8h7.6M132.2 50.8h7.6M162.6 45.8h7.7M162.6 50.8h7.7M170.3 45.8h.1M170.3 50.8h.1"/>
<path d="M132.2 66.1h.1M132.2 71.2h.1M132.2 68.6h.1M132.2 73.7h.1M132.2 61h.1M132.2 66.1h7.6M132.2 71.2h7.6M132.2 68.6h7.6M132.2 73.7h7.6M132.2 61h7.6M162.6 66.1h7.7M162.6 71.2h7.7"/>
<path d="M162.6 68.6h7.7M162.6 73.7h7.7M162.6 61h7.7M170.3 66.1h.1M170.3 71.2h.1M170.3 68.6h.1M170.3 73.7h.1M170.3 61h.1M101.7 139.7h.1M109.3 139.7h.1"/>
</g>
<circle cx="86.4" cy="80" r="1.25" fill="#00f"/>
<circle cx="86.4" cy="80" r="1.25" fill="none" stroke="#00f" stroke-width=".25"/>
<circle cx="86.4" cy="80" r="1.25" fill="#00f"/>
<circle cx="86.4" cy="80" r="1.25" fill="none" stroke="#00f" stroke-width=".25"/>
<path d="M86.4 76.2h.1M86.4 76.2v2.6" fill="none" stroke="#f00" stroke-width=".25"/>
<circle cx="96.6" cy="142.3" r=".49" fill="#f0f"/>
<circle cx="96.6" cy="142.3" r=".49" fill="none" stroke="#f0f" stroke-width=".25"/>
<circle cx="106.7" cy="106.7" r=".49" fill="#f0f"/>
<circle cx="106.7" cy="106.7" r=".49" fill="none" stroke="#f0f" stroke-width=".25"/>
<circle cx="86.4" cy="66.1" r=".49" fill="#f0f"/>
<circle cx="86.4" cy="66.1" r=".49" fill="none" stroke="#f0f" stroke-width=".25"/>
<circle cx="86.4" cy="137.2" r=".49" fill="#f0f"/>
<circle cx="86.4" cy="137.2" r=".49" fill="none" stroke="#f0f" stroke-width=".25"/>
<circle cx="106.7" cy="35.6" r=".49" fill="#f0f"/>
<circle cx="106.7" cy="35.6" r=".49" fill="none" stroke="#f0f" stroke-width=".25"/>
<circle cx="96.6" cy="71.1" r=".49" fill="#f0f"/>
<circle cx="96.6" cy="71.1" r=".49" fill="none" stroke="#f0f" stroke-width=".25"/>
<circle cx="114.4" cy="68.6" r=".49" fill="#f0f"/>
<circle cx="114.4" cy="68.6" r=".49" fill="none" stroke="#f0f" stroke-width=".25"/>
<circle cx="114.4" cy="139.7" r=".49" fill="#f0f"/>
<circle cx="114.4" cy="139.7" r=".49" fill="none" stroke="#f0f" stroke-width=".25"/>
<circle cx="116.9" cy="61" r=".49" fill="#f0f"/>
<circle cx="116.9" cy="61" r=".49" fill="none" stroke="#f0f" stroke-width=".25"/>
<circle cx="122" cy="61" r=".49" fill="#f0f"/>
<circle cx="122" cy="61" r=".49" fill="none" stroke="#f0f" stroke-width=".25"/>
<circle cx="116.9" cy="132.1" r=".49" fill="#f0f"/>
<circle cx="116.9" cy="132.1" r=".49" fill="none" stroke="#f0f" stroke-width=".25"/>
<circle cx="122" cy="132.1" r=".49" fill="#f0f"/>
<circle cx="122" cy="132.1" r=".49" fill="none" stroke="#f0f" stroke-width=".25"/>
<g font-size="4.1">
<text x="245.7" y="198.8">1/1</text>
<text x="276.4" y="202.7">C</text>
<text x="286.1" y="200.8">8</text>
<text x="287.9" y="204.3">15</text>
</g>
<g font-size="2.3" fill="#00007f">
<text x="139.8" y="27.8">MN6</text>
<text x="139.8" y="30.1">MAX3232CSE</text>
<text x="123" y="41">C44</text>
<text x="177.9" y="40.2">C45</text>
<text x="109.3" y="47.8">C46</text>
<text x="122.5" y="43.3">100nF</text>
<text x="177.9" y="42.8">100nF</text>
<text x="221.1" y="47.8">J3</text>
<text x="109.3" y="50.4">100nF</text>
<text x="88.5" y="56.7">R31</text>
<text x="88.5" y="59">100K</text>
<text x="98.6" y="56.7">R32</text>
<text x="98.6" y="59">100K</text>
<text x="124.5" y="55.5">C47</text>
<text x="124.5" y="58">100nF</text>
<text x="177.9" y="55.5">C48</text>
<text x="177.9" y="58">100nF</text>
<text x="97.1" y="68.2">R103</text>
<text x="109.3" y="68.2">0R</text>
<text x="97.1" y="73.2">R33</text>
<text x="109.3" y="73.2">0R</text>
<text x="83.9" y="84.7">TP17</text>
<text x="84.2" y="87.2">SMD</text>
<text x="111.8" y="84.7">TP18</text>
<text x="112.1" y="87.2">SMD</text>
<text x="139.8" y="98.9">MN7</text>
<text x="139.8" y="101.2">MAX3232CSE</text>
<text x="123" y="112.1">C49</text>
<text x="177.9" y="111.3">C50</text>
<text x="177.9" y="113.9">100nF</text>
<text x="109.3" y="116.4">C51</text>
<text x="109.3" y="119">100nF</text>
<text x="122.5" y="114.4">100nF</text>
<text x="221.1" y="119">J4</text>
<text x="88.5" y="127.8">R34</text>
<text x="88.5" y="130.1">100K</text>
<text x="98.6" y="127.8">R35</text>
<text x="98.6" y="130.1">100K</text>
<text x="124.5" y="126.6">C52</text>
<text x="124.5" y="129.1">100nF</text>
<text x="177.9" y="126.6">C53</text>
<text x="177.9" y="129.1">100nF</text>
<text x="97.1" y="139.3">R104</text>
<text x="109.3" y="139.3">0R</text>
<text x="97.1" y="144.4">R105</text>
<text x="109.3" y="144.4">0R</text>
<text x="83.9" y="158.3">TP19</text>
<text x="84.2" y="160.9">SMD</text>
<text x="111.8" y="158.3">TP20</text>
<text x="112.1" y="160.9">SMD</text>
</g>
<g font-size="2.3">
<text x="104.2" y="32.6">+3V3</text>
<text x="135.5" y="35.1">16</text>
<text x="164.4" y="35.1">1</text>
<text x="83.9" y="47.8">+3V3</text>
<text x="94.1" y="47.8">+3V3</text>
<text x="136.7" y="45.2">2</text>
<text x="164.4" y="45.2">3</text>
<text x="136.7" y="50.3">6</text>
<text x="164.4" y="50.3">4</text>
<text x="221.1" y="50.4">MALE RIGHT ANGLED</text>
<text x="218" y="55.4">1</text>
<text x="218" y="57.9">6</text>
<text x="58.5" y="65.4">UTXD</text>
<text x="135.5" y="65.5">11</text>
<text x="135.5" y="60.5">15</text>
<text x="164.4" y="65.5">14</text>
<text x="164.4" y="60.5">5</text>
<text x="218" y="65.5">3</text>
<text x="218" y="60.5">2</text>
<text x="218" y="63">7</text>
<text x="58.5" y="67.9">URXD</text>
<text x="135.5" y="70.6">10</text>
<text x="135.5" y="68.1">12</text>
<text x="164.4" y="70.6">7</text>
<text x="164.4" y="68.1">13</text>
<text x="218" y="70.6">4</text>
<text x="218" y="68.1">8</text>
<text x="136.7" y="73.2">9</text>
<text x="164.4" y="73.2">8</text>
<text x="218" y="75.7">5</text>
<text x="218" y="73.2">9</text>
<text x="119.2" y="83.4">DGND</text>
<text x="208.1" y="85.9">DGND</text>
<text x="223.1" y="85.6" transform="rotate(-90 223.1 85.6)">10</text>
<text x="230.7" y="85.6" transform="rotate(-90 230.7 85.6)">11</text>
<text x="104.2" y="103.7">+3V3</text>
<text x="135.5" y="106.2">16</text>
<text x="164.4" y="106.2">1</text>
<text x="83.9" y="119">+3V3</text>
<text x="94.1" y="119">+3V3</text>
<text x="136.7" y="116.3">2</text>
<text x="164.4" y="116.3">3</text>
<text x="136.7" y="121.4">6</text>
<text x="164.4" y="121.4">4</text>
<text x="221.1" y="121.5">MALE RIGHT ANGLED</text>
<text x="135.5" y="131.6">15</text>
<text x="164.4" y="131.6">5</text>
<text x="218" y="131.6">2</text>
<text x="218" y="126.5">1</text>
<text x="218" y="129">6</text>
<text x="58.5" y="136.5">TXD1</text>
<text x="135.5" y="136.7">11</text>
<text x="164.4" y="136.7">14</text>
<text x="218" y="136.7">3</text>
<text x="218" y="134.1">7</text>
<text x="58.5" y="139.1">RXD1</text>
<text x="58.5" y="141.6">RTS1</text>
<text x="135.5" y="141.7">10</text>
<text x="135.5" y="139.2">12</text>
<text x="164.4" y="141.7">7</text>
<text x="164.4" y="139.2">13</text>
<text x="218" y="141.7">4</text>
<text x="218" y="139.2">8</text>
<text x="58.5" y="144.1">CTS1</text>
<text x="136.7" y="144.3">9</text>
<text x="164.4" y="144.3">8</text>
<text x="218" y="146.8">5</text>
<text x="218" y="144.3">9</text>
<text x="119.2" y="154.5">DGND</text>
<text x="208.1" y="157.1">DGND</text>
<text x="223.1" y="156.8" transform="rotate(-90 223.1 156.8)">10</text>
<text x="230.7" y="156.8" transform="rotate(-90 230.7 156.8)">11</text>
<text x="237.6" y="186.5">C</text>
<text x="237.8" y="189.1">B</text>
<text x="237.8" y="191.6">A</text>
<text x="255.9" y="189.1">ZXL</text>
<text x="255.9" y="186.5">PP</text>
<text x="255.9" y="191.6">ZXL</text>
<text x="262.5" y="189.1">19-MAY-09</text>
<text x="262.5" y="186.5">XX-XXX-XX</text>
<text x="262.7" y="191.6">03-FEB-09</text>
<text x="275.9" y="191.6">XXX</text>
<text x="282.5" y="191.6">XX-XXX-XX</text>
<text x="206.8" y="198">SAM3U-EK RevC</text>
<text x="206.8" y="203">UART &amp; COM1 RS232</text>
</g>
<g font-size="2.3" fill="#003f7f">
<text x="141.1" y="36.7">VCC</text>
<text x="157.1" y="36.7">C1+</text>
<text x="141.1" y="46.8">V+</text>
<text x="157.7" y="46.8">C1-</text>
<text x="141.1" y="51.9">V-</text>
<text x="157.1" y="51.9">C2+</text>
<text x="141.1" y="62.1">GND</text>
<text x="157.7" y="62.1">C2-</text>
<text x="141.1" y="67.1">T1IN</text>
<text x="141.1" y="69.7">R1OUT</text>
<text x="153.9" y="67.1">T1OUT</text>
<text x="156.2" y="69.7">R1IN</text>
<text x="141.1" y="72.2">T2IN</text>
<text x="141.1" y="74.8">R2OUT</text>
<text x="153.9" y="72.2">T2OUT</text>
<text x="156.2" y="74.8">R2IN</text>
<text x="141.1" y="107.8">VCC</text>
<text x="157.1" y="107.8">C1+</text>
<text x="141.1" y="117.9">V+</text>
<text x="157.7" y="117.9">C1-</text>
<text x="141.1" y="123">V-</text>
<text x="157.1" y="123">C2+</text>
<text x="141.1" y="133.2">GND</text>
<text x="157.7" y="133.2">C2-</text>
<text x="141.1" y="138.3">T1IN</text>
<text x="141.1" y="143.3">T2IN</text>
<text x="141.1" y="140.8">R1OUT</text>
<text x="153.9" y="138.3">T1OUT</text>
<text x="153.9" y="143.3">T2OUT</text>
<text x="156.2" y="140.8">R1IN</text>
<text x="141.1" y="145.9">R2OUT</text>
<text x="156.2" y="145.9">R2IN</text>
</g>
<g font-size="2.3" fill="#f00">
<text x="15.6" y="56.7">{3,7,9,10,11,12,14,15}</text>
<text x="40.5" y="56.7">PA[31:0]</text>
<text x="76.8" y="65.6">PA12</text>
<text x="76.8" y="68.1">PA11</text>
<text x="76.8" y="136.7">PA20</text>
<text x="76.8" y="141.8">PA22</text>
<text x="76.8" y="139.2">PA21</text>
<text x="76.8" y="144.3">PA23</text>
</g>
<g font-size="2">
<text x="242.4" y="191.4">INIT EDIT</text>
<text x="236" y="194">REV</text>
<text x="236.3" y="197.3">SCALE</text>
<text x="243.4" y="194">MODIF.</text>
<text x="255.6" y="194">DES.</text>
<text x="265.5" y="194">DATE</text>
<text x="275.7" y="194">VER.</text>
<text x="275.9" y="197.3">REV.</text>
<text x="284.8" y="197.3">SHEET</text>
<text x="285.3" y="194">DATE</text>
</g>
<g font-size="1.8">
<text x="31.8" y="1.9">5</text>
<text x="90.1" y="1.9">4</text>
<text x="148.5" y="1.9">3</text>
<text x="206.9" y="1.9">2</text>
<text x="265.3" y="1.9">1</text>
<text x=".7" y="29.8">D</text>
<text x="295.1" y="29.8">D</text>
<text x=".7" y="80.9">C</text>
<text x="295.1" y="80.9">C</text>
<text x=".7" y="132.1">B</text>
<text x="295.1" y="132.1">B</text>
<text x=".7" y="183.3">A</text>
<text x="295.1" y="183.3">A</text>
<text x="31.8" y="209.2">5</text>
<text x="90.1" y="209.2">4</text>
<text x="148.5" y="209.2">3</text>
<text x="206.9" y="209.2">2</text>
<text x="265.3" y="209.2">1</text>
</g>
<g font-size="1.3">
<text x="208.1" y="206.5">This agreement iiis our property. Reproduction and publication without our written authorization shall expose offender ttto lllegal proceedings.</text>
<text x="208.1" y="206.5">This agreement s our property. Reproduction and publication without our written authorization shall expose offender o egal proceedings.</text>
</g>
</svg>
